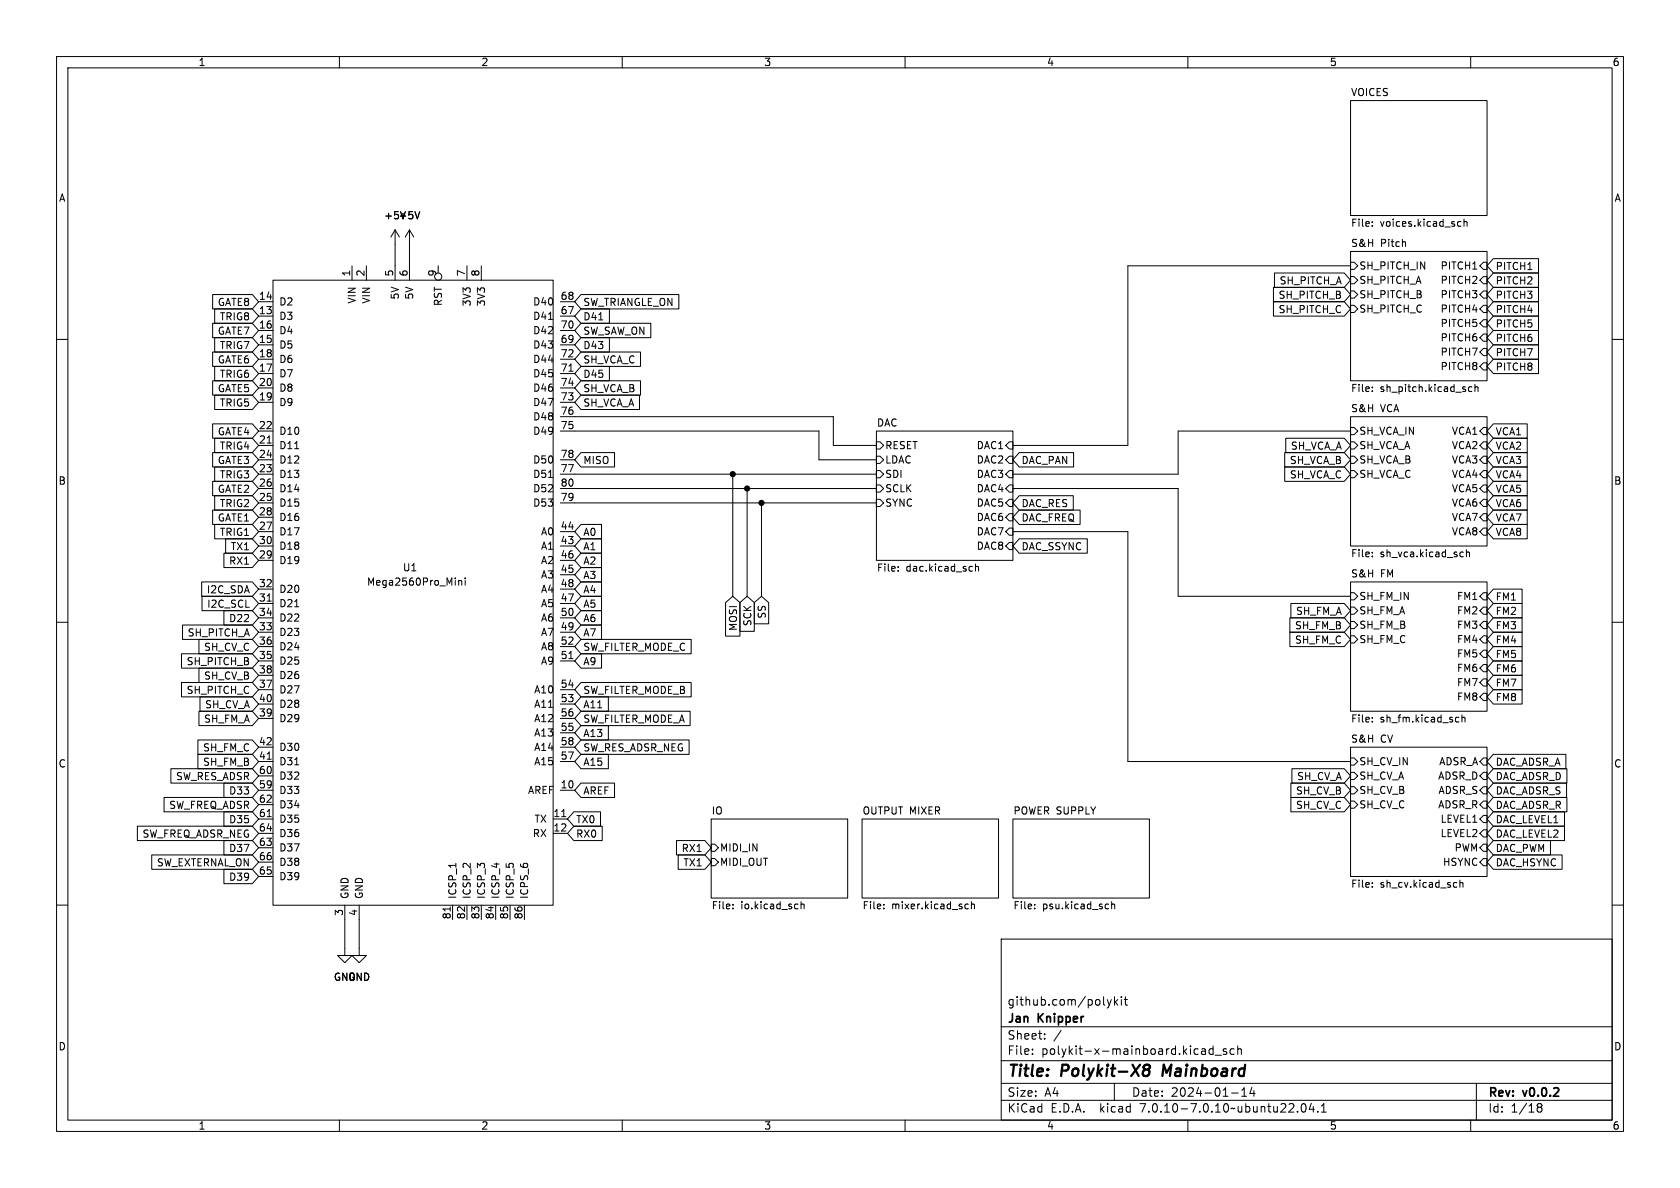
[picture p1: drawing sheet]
<svg xmlns="http://www.w3.org/2000/svg" width="297mm" height="210mm" viewBox="0 0 297 210" stroke-linecap="round" stroke-linejoin="round" font-family="sans-serif">
<g fill="none" stroke="#000" stroke-width=".18">
<path d="M10 10h277v190h-277zM12 12h273v186h-273zM60 10v2M110 10v2M160 10v2M210 10v2M238.8 17.8h24.1v20.3h-24.1zM260 10v2M74.2 37.4l-.4 1.3M242.6 39.2v.1M242.6 39.9v.1M257.8 39.9h.5"/>
<path d="M257.8 39.2h.5M258.8 39.3l.2-.1h.3l.1 .8M258.8 38.7v1.3M10 60h2M37.6 57.1h7l1.1 1.3-1.1 1.3h-7zM37.6 52.1h7l1.1 1.2-1.1 1.3h-7zM38 54.6h6.6l1.1 1.3-1.1 1.3h-6.6zM38 59.7h6.6l1.1 1.3-1.1 1.2h-6.6zM45.7 55.9h2.6M45.7 53.3h2.6M45.7 58.4h2.6M48.3 49.5h49.5v110.5h-49.5z"/>
<path d="M62.2 47v2.5M64.8 47v2.5M69.8 40.6l-.7 1.3M69.8 40.6v8.9M69.8 40.6l.8 1.3M72.4 40.6l-.8 1.3M72.4 40.6v8.9M72.4 40.6l.8 1.3M77.5 47v1.3M82.5 47v2.5M85.1 47v2.5M97 56.5h.7"/>
<path d="M99.1 55.9h2.5M99.1 53.3h2.5M99.1 58.4h2.5M102.7 54.6h5v2.6h-5l-1.1-1.3zM102.7 52.1h17.3v2.5h-17.3l-1.1-1.3zM102.7 57.1h12.4v2.6h-12.4l-1.1-1.3zM102.7 59.7h5v2.5h-5l-1.1-1.2zM105.9 56.6h.7M225.1 53.3h12.5l1.2 1.3-1.2 1.3h-12.5zM225.1 50.8h12.5l1.2 1.3-1.2 1.2h-12.5zM225.3 48.3h12.3l1.2 1.2-1.2 1.3h-12.3zM238.8 44.5h24.1v22.8h-24.1z"/>
<path d="M238.8 46.4h.6l.6 .6-.6 .6h-.6zM238.8 54h.6l.6 .6-.6 .6h-.6zM238.8 48.9h.6l.6 .6-.6 .7h-.6zM238.8 51.4h.6l.6 .7-.6 .6h-.6zM238.8 47h-39.4v31.7h-20.3M262.3 51.4h.6v1.3h-.6l-.7-.6zM262.3 54h.6v1.2h-.6l-.7-.6zM262.3 48.9h.6v1.3h-.6l-.7-.7zM262.3 46.4h.6v1.2h-.6l-.7-.6zM262.3 59.1h.6v1.2h-.6l-.7-.6zM262.3 56.5h.6v1.3h-.6l-.7-.6zM264 55.9h8v2.5h-8l-1.1-1.2z"/>
<path d="M264 53.3h8v2.6h-8l-1.1-1.3zM264 58.4h8v2.6h-8l-1.1-1.3zM264 48.3h8v2.5h-8l-1.1-1.3zM264 50.8h8v2.5h-8l-1.1-1.2zM264 45.7h8v2.6h-8l-1.1-1.3zM285 60h2M37.6 67.3h7l1.1 1.3-1.1 1.3h-7zM37.6 62.2h7l1.1 1.3-1.1 1.3h-7zM37.6 74.9h7l1.1 1.3-1.1 1.3h-7zM38 64.8h6.6l1.1 1.2-1.1 1.3h-6.6zM38 69.8h6.6l1.1 1.3-1.1 1.3h-6.6zM38 77.5h6.6l1.1 1.2-1.1 1.3h-6.6z"/>
<path d="M45.7 61h2.6M45.7 66h2.6M45.7 63.5h2.6M45.7 71.1h2.6M45.7 68.6h2.6M45.7 78.7h2.6M45.7 76.2h2.6M47.2 78.3h.8M52.1 79.3h.7M99.1 61h2.5M99.1 66h2.5M99.1 63.5h2.5"/>
<path d="M99.1 71.1h2.5M99.1 68.6h2.5M99.1 73.7h48.2v5h7.6M99.1 76.2h45.7v5.1h10.1M100.6 65.6h.7M102.7 67.3h10.5v2.6h-10.5l-1.1-1.3zM102.7 64.8h5v2.5h-5l-1.1-1.3zM102.7 62.2h10.5v2.6h-10.5l-1.1-1.3zM102.7 69.8h10.4v2.6h-10.4l-1.1-1.3zM154.9 76.2h24.2v22.9h-24.2zM154.9 78.1h.7l.6 .6-.6 .7h-.7zM177.8 78.7l.6-.6h.7v1.3h-.7z"/>
<path d="M227.3 77.5h10.3l1.2 1.2-1.2 1.3h-10.3zM238.8 73.7h24.1v22.8h-24.1zM238.8 75.6h.6l.6 .6-.6 .6h-.6zM238.8 78.1h.6l.6 .6-.6 .7h-.6zM238.8 76.2h-30.5v7.6h-29.2M242.6 68.4v.2M242.6 69.1v.1M260.2 68.4h-.4l-.2 .2 .1 .6h.5M260.8 68.5l.1-.1h.3l.1 .8M260.8 67.9v1.3M262.3 61.6h.6v1.3h-.6l-.7-.7zM262.3 64.1h.6v1.3h-.6l-.7-.6z"/>
<path d="M262.3 75.6h.6v1.2h-.6l-.7-.6zM262.3 78.1h.6v1.3h-.6l-.7-.7zM264 63.5h8v2.5h-8l-1.1-1.2zM264 61h8v2.5h-8l-1.1-1.3zM264 77.5h6v2.5h-6l-1.1-1.3zM264 74.9h6v2.6h-6l-1.1-1.3zM37.6 80h7l1.1 1.3-1.1 1.3h-7zM37.6 85.1h7l1.1 1.3-1.1 1.2h-7zM37.6 90.2h7l1.1 1.2-1.1 1.3h-7zM38 82.5h6.6l1.1 1.3-1.1 1.3h-6.6zM38 92.7h6.6l1.1 1.3-1.1 1.3h-6.6zM38 87.6h6.6l1.1 1.3-1.1 1.3h-6.6z"/>
<path d="M39.6 97.8h5l1.1 1.3-1.1 1.2h-5zM39.9 95.2h4.7l1.1 1.3-1.1 1.3h-4.7zM45.7 83.8h2.6M45.7 81.3h2.6M45.7 88.9h2.6M45.7 86.4h2.6M45.7 94h2.6M45.7 91.4h2.6M45.7 99.1h2.6M45.7 96.5h2.6M97 84.4h.7M99.1 83.8h55.8"/>
<path d="M99.1 81.3h2.5M99.1 88.9h55.8M99.1 86.4h55.8M99.1 94h2.5M99.1 99.1h2.5M99.1 96.5h2.5M102.7 97.8h3.6v2.5h-3.6l-1.1-1.2zM102.7 95.2h3.6v2.6h-3.6l-1.1-1.3zM102.7 92.7h3.6v2.6h-3.6l-1.1-1.3zM102.7 80h5.9v2.6h-5.9l-1.1-1.3zM129.5 83.8v21.6M132.1 86.4v19"/>
<path d="M134.6 88.9v16.5M154.9 85.7h.7l.6 .7-.6 .6h-.7zM154.9 88.3h.7l.6 .6-.6 .6h-.7zM154.9 80.6h.7l.6 .7-.6 .6h-.7zM154.9 83.2h.7l.6 .6-.6 .7h-.7zM172.5 99.7v1.3M177.8 86.4l.6-.7h.7v1.3h-.7zM177.8 91.4l.6-.6h.7v1.3h-.7zM178.4 88.3h.7v1.2h-.7l-.6-.6zM178.4 80.6h.7v1.3h-.7l-.6-.6zM178.4 83.2h.7v1.3h-.7l-.6-.7zM178.4 95.9h.7v1.3h-.7l-.6-.7z"/>
<path d="M178.4 93.3h.7v1.3h-.7l-.6-.6zM179.1 86.4h29.2v19h30.5M179.1 94h20.3v40.6h39.4M180.2 87.6h9.5v2.6h-9.5l-1.1-1.3zM180.2 95.2h12v2.6h-12l-1.1-1.3zM180.2 90.2h10.7v2.5h-10.7l-1.1-1.3zM180.2 80h9.6v2.6h-9.6l-1.1-1.3zM227.1 82.5h10.5l1.2 1.3-1.2 1.3h-10.5zM227.1 80h10.5l1.2 1.3-1.2 1.3h-10.5zM238.8 80.6h.6l.6 .7-.6 .6h-.6zM238.8 83.2h.6l.6 .6-.6 .7h-.6zM242.6 97.6v.2"/>
<path d="M242.6 98.3v.1M258.3 97.6h.4M258.7 98.4h-.4M259.2 97.7l.2-.1h.3l.1 .8M259.2 97.2v1.2M262.3 85.7h.6v1.3h-.6l-.7-.6zM262.3 88.3h.6v1.2h-.6l-.7-.6zM262.3 90.8h.6v1.3h-.6l-.7-.7zM262.3 80.6h.6v1.3h-.6l-.7-.6zM262.3 83.2h.6v1.3h-.6l-.7-.7zM262.3 93.3h.6v1.3h-.6l-.7-.6zM264 90.2h6v2.5h-6l-1.1-1.3z"/>
<path d="M264 92.7h6v2.6h-6l-1.1-1.3zM264 80h6v2.6h-6l-1.1-1.3zM264 85.1h6v2.5h-6l-1.1-1.2zM264 87.6h6v2.6h-6l-1.1-1.3zM264 82.5h6v2.6h-6l-1.1-1.3zM10 110h2M32.1 115.6h12.5l1.1 1.2-1.1 1.3h-12.5zM32.3 110.5h12.3l1.1 1.3-1.1 1.2h-12.3zM35.2 113h9.4l1.1 1.3-1.1 1.3h-9.4zM35.2 118.1h9.4l1.1 1.3-1.1 1.3h-9.4zM35.7 102.9h8.9l1.1 1.2-1.1 1.3h-8.9zM35.7 105.4h8.9l1.1 1.3-1.1 1.3h-8.9z"/>
<path d="M39.6 107.9h5l1.1 1.3-1.1 1.3h-5zM45.7 106.7h2.6M45.7 104.1h2.6M45.7 111.8h2.6M45.7 109.2h2.6M45.7 116.8h2.6M45.7 114.3h2.6M45.7 119.4h2.6M47.2 106.3h.8M52.1 107.3h.7M81.1 102.6v.8M81.1 102.7l.2-.1 .3 .1v.7"/>
<path d="M82.2 102.2v.1M82.2 102.6v.8M99.1 106.7h2.5M99.1 104.1h2.5M99.1 111.8h2.5M99.1 109.2h2.5M99.1 116.8h2.5M99.1 114.3h2.5M99.1 101.6h2.5M100.6 116.4h.7M102.7 113h19.5v2.6h-19.5l-1.1-1.3zM102.7 115.6h3.6v2.5h-3.6l-1.1-1.3z"/>
<path d="M102.7 102.9h3.6v2.5h-3.6l-1.1-1.3zM102.7 100.3h3.6v2.6h-3.6l-1.1-1.3zM102.7 105.4h3.6v2.6h-3.6l-1.1-1.3zM102.7 107.9h3.6v2.6h-3.6l-1.1-1.3zM102.7 110.5h3.6v2.5h-3.6l-1.1-1.2zM128.3 106.5l1.2-1.1 1.3 1.1v6h-2.5zM130.8 106.5l1.3-1.1 1.3 1.1v5.1h-2.6zM133.3 106.5l1.3-1.1 1.3 1.1v3.8h-2.6zM158.8 100.8v.2M158.8 100.2v.1M171.8 100.1l.1 .1M171.9 100.9l-.1 .1"/>
<path d="M172.5 100.2l.1-.1 .3 .1 .1 .8M228 111.8h9.6l1.2 1.2-1.2 1.3h-9.6zM228 109.2h9.6l1.2 1.3-1.2 1.3h-9.6zM228.2 106.7h9.4l1.2 1.3-1.2 1.2h-9.4zM238.8 102.9h24.1v22.8h-24.1zM238.8 104.8h.6l.6 .6-.6 .6h-.6zM238.8 109.9h.6l.6 .6-.6 .6h-.6zM238.8 107.3h.6l.6 .7-.6 .6h-.6zM238.8 112.4h.6l.6 .6-.6 .7h-.6zM262.3 114.9h.6v1.3h-.6l-.7-.6zM262.3 117.5h.6v1.2h-.6l-.7-.6zM262.3 104.8h.6v1.2h-.6l-.7-.6z"/>
<path d="M262.3 109.9h.6v1.2h-.6l-.7-.6zM262.3 107.3h.6v1.3h-.6l-.7-.6zM262.3 112.4h.6v1.3h-.6l-.7-.7zM264 111.8h5.1v2.5h-5.1l-1.1-1.3zM264 114.3h5.1v2.5h-5.1l-1.1-1.2zM264 116.8h5.1v2.6h-5.1l-1.1-1.3zM264 119.4h5.1v2.5h-5.1l-1.1-1.2zM264 104.1h5.1v2.6h-5.1l-1.1-1.3zM264 106.7h5.1v2.5h-5.1l-1.1-1.2zM264 109.2h5.1v2.6h-5.1l-1.1-1.3zM285 110h2M30.2 135.9h14.4l1.1 1.3-1.1 1.2h-14.4z"/>
<path d="M32.1 120.6h12.5l1.1 1.3-1.1 1.3h-12.5zM35 133.3h9.6l1.1 1.3-1.1 1.3h-9.6zM35 130.8h9.6l1.1 1.3-1.1 1.3h-9.6zM35.2 125.7h9.4l1.1 1.3-1.1 1.3h-9.4zM35.4 123.2h9.2l1.1 1.3-1.1 1.2h-9.2zM39.6 138.4h5l1.1 1.3-1.1 1.3h-5zM45.7 139.7h2.6M45.7 121.9h2.6M45.7 127h2.6M45.7 124.5h2.6M45.7 134.6h2.6M45.7 132.1h2.6"/>
<path d="M45.7 137.2h2.6M47.2 134.2h.8M52.1 135.2h.7M99.1 139.7h2.5M99.1 121.9h2.5M99.1 127h2.5M99.1 124.5h2.5M99.1 134.6h2.5M99.1 132.1h2.5M99.1 129.5h2.5M102.7 130.8h19.1v2.6h-19.1l-1.1-1.3zM102.7 138.4h5.9v2.6h-5.9l-1.1-1.3z"/>
<path d="M102.7 123.2h4.9v2.5h-4.9l-1.1-1.2zM102.7 120.6h19.5v2.6h-19.5l-1.1-1.3zM102.7 128.3h4.9v2.5h-4.9l-1.1-1.3zM102.7 125.7h19.3v2.6h-19.3l-1.1-1.3zM102.7 133.3h4.9v2.6h-4.9l-1.1-1.3zM228.2 138.4h9.4l1.2 1.3-1.2 1.3h-9.4zM228.4 135.9h9.2l1.2 1.3-1.2 1.2h-9.2zM238.8 132.1h24.1v22.8h-24.1zM238.8 134h.6l.6 .6-.6 .7h-.6zM238.8 139.1h.6l.6 .6-.6 .6h-.6zM238.8 136.5h.6l.6 .7-.6 .6h-.6zM242.6 127.5v.1"/>
<path d="M242.6 126.9v.1M257.5 126.8l.4 .1M257.9 127.6h-.4M258.5 126.9l.1-.1 .3 .1 .1 .7M258.5 126.4v1.2M262.3 122.6h.6v1.2h-.6l-.7-.6zM262.3 120h.6v1.3h-.6l-.7-.6zM262.3 134h.6v1.3h-.6l-.7-.7zM262.3 136.5h.6v1.3h-.6l-.7-.6zM262.3 139.1h.6v1.2h-.6l-.7-.6zM264 121.9h5.1v2.6h-5.1l-1.1-1.3zM264 133.3h12.8v2.6h-12.8l-1.1-1.3z"/>
<path d="M264 135.9h13v2.5h-13l-1.1-1.2zM264 138.4h12.9v2.6h-12.9l-1.1-1.3zM10 160h2M24.3 146h20.3l1.1 1.3-1.1 1.3h-20.3zM26.8 151.1h17.8l1.1 1.3-1.1 1.3h-17.8zM29 141h15.6l1.1 1.2-1.1 1.3h-15.6zM39.6 143.5h5l1.1 1.3-1.1 1.3h-5zM39.6 153.7h5l1.1 1.2-1.1 1.3h-5zM39.6 148.6h5l1.1 1.3-1.1 1.2h-5zM45.7 144.8h2.6M45.7 147.3h2.6M45.7 142.2h2.6"/>
<path d="M45.7 149.9h2.6M45.7 154.9h2.6M45.7 152.4h2.6M47.2 144.4h.8M80.6 152.6v.7M97.8 144.8h2.5M97.8 147.3h2.5M99.3 144.4h.7M101.4 146h5.1v2.6h-5.1l-1.1-1.3zM101.4 143.5h4.8v2.6h-4.8l-1.1-1.3zM119.6 148.6h5l1.1 1.3-1.1 1.2h-5zM119.9 151.1h4.7l1.1 1.3-1.1 1.3h-4.7z"/>
<path d="M125.7 144.8h24.2v14h-24.2zM125.7 149.2h.7l.6 .7-.6 .6h-.7zM125.7 151.8h.7l.6 .6-.6 .6h-.7zM129.6 159.9v.1M141.6 159.9l.2-.1 .3 .1 .1 .8M141.6 159.4v1.3M152.4 144.8h24.1v14h-24.1zM156.2 159.9v.1M170.7 159.9h.5M171.7 159.9l.2-.1 .3 .1 .1 .8M171.7 159.4v1.3M179.1 144.8h24.1v14h-24.1z"/>
<path d="M182.9 159.9v.1M196.5 159.9l.2-.1 .3 .1 .1 .8M196.5 159.4v1.3M228.2 141h9.4l1.2 1.2-1.2 1.3h-9.4zM238.8 141.6h.6l.6 .6-.6 .7h-.6zM242.6 156.7v.1M242.6 156.1v.1M257.4 156l.1 .1M257.5 156.8h-.1M258.1 155.6v1.2M258.1 156.1l.2-.1 .3 .1v.7M262.3 141.6h.6v1.3h-.6l-.7-.7z"/>
<path d="M262.3 146.7h.6v1.3h-.6l-.7-.7zM262.3 149.2h.6v1.3h-.6l-.7-.6zM262.3 151.8h.6v1.2h-.6l-.7-.6zM262.3 144.1h.6v1.3h-.6l-.7-.6zM264 143.5h12.6v2.6h-12.6l-1.1-1.3zM264 141h13v2.5h-13l-1.1-1.3zM264 148.6h10.1v2.5h-10.1l-1.1-1.2zM264 151.1h12.2v2.6h-12.2l-1.1-1.3zM264 146h12.6v2.6h-12.6l-1.1-1.3zM285 160h2M61 160v8.9h1.2l-1.2 1.3-1.3-1.3h1.3M63.5 160v8.9h1.3l-1.3 1.3-1.3-1.3h1.3"/>
<path d="M79.6 160.3v.7M80 160v2.6M82.5 160v2.6M85.1 160v2.6M87.6 160v2.6M90.2 160v2.6M92.7 160v2.6M129.6 160.5v.2M156.2 160.5v.2M170.7 160.6h.5M177 166h108v32h-108zM182.9 160.5v.2"/>
<path d="M195.7 176.7l.4 1M196.1 177.7l-.1 .4-.3 .1M196.5 176.7l-.4 1M197 176.2v1.5M197.2 177.1l.4 .6M197.6 176.7l-.6 .6M198.2 176.2v.1M198.2 176.7v1M198.7 176.7h.6M199 176.2v1.3l.3 .2M60 198v2M110 198v2"/>
<path d="M160 198v2M177 194.5h108M177 191.5h108M177 187.5h108M177 181.5h108M182.5 186.3v.1M182.5 185.5v.1M184.7 183.6v.1M184.7 182.8v.1M187.6 182.1l-1.3 2M197 191.5v3M210 198v2"/>
<path d="M212.6 185.4h.3l.2 .2v.8M213.1 186.3l-.5 .1M213.1 185.8h-.5M214.5 185.5l-.5-.1-.3 .3v.4l.2 .2h.6M214.5 184.9v1.5M214.8 186.5h1.2M216.8 185.5l-.3-.1-.3 .2 .1 .2 .5 .2v.3h-.6M217.7 193.2h1.2M218.2 185.5l-.5-.1-.2 .3v.4l.1 .2h.6M218.8 185.5l.2-.1 .4 .1 .1 .9M218.8 184.9v1.5M219.5 193.8h.9"/>
<path d="M219.5 192.7l.5-.4v1.5M221.3 192.2l-.3 1.1h.9M221.7 192.8v1M229.4 196.5v.1M230.2 195.2l.2-.1a.81 .81 0 0 1 .6 .6 .81 .81 0 0 1-.3 .8l-.2 .1a.81 .81 0 0 1-.3-1.4zM231.8 195l-.3 1.1h.9M232.2 195.6v1M233 196.5v.1M233.6 196.6h.9M233.6 195.5l.4-.4v1.5M260 198v2M261 191.5v6.5"/>
<path d="M271.7 195.4l.3-.3 .5 .1 .1 .3-.3 .2M271.7 195.5l.3 .2M272 195.7h.3M272 195.7l-.3 .3M272.3 195.7l.3 .3-.1 .5-.5 .1-.3-.3"/>
<circle cx="77.5" cy="48.9" r=".63"/>
</g>
<path d="M202.2 188.6a.64 .64 0 0 1 1-.2l.1 .3-.4 .4M202.2 188.9l.3 .2M202.5 189.1h.4M202.5 189.1l-.3 .2M202.9 189.1l.2 .1a.65 .65 0 0 1-.1 .8 .65 .65 0 0 1-.8 .1M205.7 188.2l-.2 2" fill="none" stroke="#000" stroke-width=".4"/>
<g fill="#000" stroke="#000" stroke-width=".18">
<circle cx="129.5" cy="83.8" r=".46"/>
<circle cx="132.1" cy="86.4" r=".46"/>
<circle cx="134.6" cy="88.9" r=".46"/>
</g>
<g font-size="2.8">
<text x="178" y="190.9">Title:</text>
<text x="187.7" y="190.9">Polykit-X8</text>
<text x="206.4" y="190.9">Mainboard</text>
</g>
<g font-size="2.1">
<text x="178" y="178">github.com/polykit</text>
<text x="178" y="184">Sheet:</text>
<text x="178" y="181.2">Jan</text>
<text x="183.6" y="181.2">Knipper</text>
<text x="178" y="186.7">File:</text>
<text x="184.1" y="186.7">polykit-x-mainboard.kicad_sch</text>
<text x="178" y="196.9">KiCad</text>
<text x="178" y="194.1">Size:</text>
<text x="184.7" y="194.1">A4</text>
<text x="185.7" y="196.9">E.D.A.</text>
<text x="194.6" y="196.9">kicad</text>
<text x="200" y="194.1">Date:</text>
<text x="201.8" y="196.9">7.0.10-7.0.10~ubuntu22.04.1</text>
<text x="207" y="194.1">2024-01-14</text>
<text x="263" y="194.3">Rev:</text>
<text x="263" y="196.9">Id:</text>
<text x="267.1" y="196.9">1/18</text>
<text x="269.4" y="194.3">v0.0.2</text>
</g>
<g font-size="1.8">
<text x="35" y="11.9">1</text>
<text x="85" y="11.9">2</text>
<text x="135" y="11.9">3</text>
<text x="185" y="11.9">4</text>
<text x="235" y="11.9">5</text>
<text x="285" y="11.9">6</text>
<text x="238.8" y="17.1">VOICES</text>
<text x="10.3" y="35.9">A</text>
<text x="285.3" y="35.9">A</text>
<text x="67.8" y="39">+5V+5V</text>
<text x="238.8" y="40.4">File:</text>
<text x="244" y="40.4">voices.kicad_sch</text>
<text x="238.8" y="43.7">S&amp;H</text>
<text x="240.2" y="47.9">SH_PITCH_IN</text>
<text x="244" y="43.7">Pitch</text>
<text x="254.6" y="47.9">PITCH1</text>
<text x="264.3" y="47.9">PITCH1</text>
<text x="45.7" y="53.1">14</text>
<text x="62" y="49" transform="rotate(-90 62 49)">1</text>
<text x="63.1" y="53.8" transform="rotate(-90 63.1 53.8)">VIN</text>
<text x="64.5" y="49" transform="rotate(-90 64.5 49)">2</text>
<text x="65.6" y="53.8" transform="rotate(-90 65.6 53.8)">VIN</text>
<text x="69.6" y="49" transform="rotate(-90 69.6 49)">5</text>
<text x="70.7" y="53" transform="rotate(-90 70.7 53)">5V</text>
<text x="72.1" y="49" transform="rotate(-90 72.1 49)">6</text>
<text x="73.3" y="53" transform="rotate(-90 73.3 53)">5V</text>
<text x="77.2" y="49" transform="rotate(-90 77.2 49)">9</text>
<text x="82.3" y="49" transform="rotate(-90 82.3 49)">7</text>
<text x="84.8" y="49" transform="rotate(-90 84.8 49)">8</text>
<text x="99" y="53.1">68</text>
<text x="225.9" y="53">SH_PITCH_B</text>
<text x="226.1" y="50.5">SH_PITCH_A</text>
<text x="240.2" y="50.4">SH_PITCH_A</text>
<text x="240.2" y="52.9">SH_PITCH_B</text>
<text x="254.6" y="52.9">PITCH3</text>
<text x="254.6" y="50.4">PITCH2</text>
<text x="264.3" y="50.5">PITCH2</text>
<text x="264.3" y="53">PITCH3</text>
<text x="38.4" y="59.4">GATE7</text>
<text x="38.4" y="54.3">GATE8</text>
<text x="38.8" y="56.8">TRIG8</text>
<text x="45.7" y="55.6">13</text>
<text x="45.7" y="58.2">16</text>
<text x="49.3" y="56.7">D3</text>
<text x="49.3" y="54.2">D2</text>
<text x="49.3" y="59.3">D4</text>
<text x="78.3" y="54.2" transform="rotate(-90 78.3 54.2)">RST</text>
<text x="83.4" y="54.3" transform="rotate(-90 83.4 54.3)">3V3</text>
<text x="86" y="54.3" transform="rotate(-90 86 54.3)">3V3</text>
<text x="94.2" y="56.7">D41</text>
<text x="94.2" y="54.2">D40</text>
<text x="94.2" y="59.3">D42</text>
<text x="99" y="55.6">67</text>
<text x="99" y="58.2">70</text>
<text x="103" y="56.8">D41</text>
<text x="103" y="54.3">SW_TRIANGLE_ON</text>
<text x="103" y="59.4">SW_SAW_ON</text>
<text x="225.9" y="55.6">SH_PITCH_C</text>
<text x="240.2" y="55.5">SH_PITCH_C</text>
<text x="254.6" y="55.5">PITCH4</text>
<text x="254.6" y="58">PITCH5</text>
<text x="264.3" y="58.1">PITCH5</text>
<text x="264.3" y="55.6">PITCH4</text>
<text x="38.4" y="64.5">GATE6</text>
<text x="38.8" y="61.9">TRIG7</text>
<text x="45.7" y="60.7">15</text>
<text x="45.7" y="65.8">17</text>
<text x="45.7" y="63.2">18</text>
<text x="49.3" y="61.8">D5</text>
<text x="49.3" y="64.4">D6</text>
<text x="94.2" y="61.8">D43</text>
<text x="94.2" y="64.4">D44</text>
<text x="99" y="60.7">69</text>
<text x="99" y="65.8">71</text>
<text x="99" y="63.2">72</text>
<text x="103" y="61.9">D43</text>
<text x="103" y="64.5">SH_VCA_C</text>
<text x="254.6" y="63.1">PITCH7</text>
<text x="254.6" y="65.6">PITCH8</text>
<text x="254.6" y="60.6">PITCH6</text>
<text x="264.3" y="65.7">PITCH8</text>
<text x="264.3" y="60.6">PITCH6</text>
<text x="264.3" y="63.2">PITCH7</text>
<text x="38.4" y="69.5">GATE5</text>
<text x="38.8" y="67">TRIG6</text>
<text x="45.7" y="70.9">19</text>
<text x="45.7" y="68.3">20</text>
<text x="49.3" y="66.9">D7</text>
<text x="49.3" y="72">D9</text>
<text x="49.3" y="69.4">D8</text>
<text x="94.2" y="66.9">D45</text>
<text x="94.2" y="72">D47</text>
<text x="94.2" y="69.4">D46</text>
<text x="99" y="70.9">73</text>
<text x="99" y="68.3">74</text>
<text x="103" y="69.5">SH_VCA_B</text>
<text x="103" y="67">D45</text>
<text x="238.8" y="69.6">File:</text>
<text x="244" y="69.6">sh_pitch.kicad_sch</text>
<text x="38.4" y="77.2">GATE4</text>
<text x="38.8" y="72.1">TRIG5</text>
<text x="45.7" y="75.9">22</text>
<text x="49.3" y="77.1">D10</text>
<text x="94.2" y="77.1">D49</text>
<text x="94.2" y="74.5">D48</text>
<text x="99" y="75.9">75</text>
<text x="99" y="73.4">76</text>
<text x="103" y="72.1">SH_VCA_A</text>
<text x="154.9" y="75.5">DAC</text>
<text x="238.8" y="72.9">S&amp;H</text>
<text x="240.2" y="77.1">SH_VCA_IN</text>
<text x="244" y="72.9">VCA</text>
<text x="256.6" y="77.1">VCA1</text>
<text x="264.3" y="77.2">VCA1</text>
<text x="38.4" y="82.2">GATE3</text>
<text x="38.8" y="79.7">TRIG4</text>
<text x="45.7" y="78.5">21</text>
<text x="45.7" y="83.6">23</text>
<text x="45.7" y="81">24</text>
<text x="49.3" y="79.6">D11</text>
<text x="49.3" y="82.1">D12</text>
<text x="94.2" y="82.1">D50</text>
<text x="99" y="83.6">77</text>
<text x="99" y="81">78</text>
<text x="103" y="82.2">MISO</text>
<text x="156.4" y="82.1">LDAC</text>
<text x="156.4" y="79.6">RESET</text>
<text x="172.6" y="79.6">DAC1</text>
<text x="172.6" y="82.1">DAC2</text>
<text x="180.5" y="82.2">DAC_PAN</text>
<text x="227.9" y="82.2">SH_VCA_B</text>
<text x="228.1" y="79.7">SH_VCA_A</text>
<text x="240.2" y="82.1">SH_VCA_B</text>
<text x="240.2" y="79.6">SH_VCA_A</text>
<text x="256.6" y="82.1">VCA3</text>
<text x="256.6" y="79.6">VCA2</text>
<text x="264.3" y="82.2">VCA3</text>
<text x="264.3" y="79.7">VCA2</text>
<text x="10.3" y="85.9">B</text>
<text x="38.4" y="87.3">GATE2</text>
<text x="38.8" y="84.8">TRIG3</text>
<text x="38.8" y="89.9">TRIG2</text>
<text x="45.7" y="88.6">25</text>
<text x="45.7" y="86.1">26</text>
<text x="49.3" y="84.7">D13</text>
<text x="49.3" y="89.8">D15</text>
<text x="49.3" y="87.2">D14</text>
<text x="94.2" y="84.7">D51</text>
<text x="94.2" y="89.8">D53</text>
<text x="94.2" y="87.2">D52</text>
<text x="99" y="88.6">79</text>
<text x="99" y="86.1">80</text>
<text x="156.4" y="87.2">SCLK</text>
<text x="156.4" y="89.8">SYNC</text>
<text x="156.4" y="84.7">SDI</text>
<text x="172.6" y="87.2">DAC4</text>
<text x="172.6" y="89.8">DAC5</text>
<text x="172.6" y="84.7">DAC3</text>
<text x="180.5" y="89.9">DAC_RES</text>
<text x="227.9" y="84.8">SH_VCA_C</text>
<text x="240.2" y="84.7">SH_VCA_C</text>
<text x="256.6" y="87.2">VCA5</text>
<text x="256.6" y="89.8">VCA6</text>
<text x="256.6" y="84.7">VCA4</text>
<text x="264.3" y="87.3">VCA5</text>
<text x="264.3" y="89.9">VCA6</text>
<text x="264.3" y="84.8">VCA4</text>
<text x="285.3" y="85.9">B</text>
<text x="38.4" y="92.4">GATE1</text>
<text x="38.8" y="94.9">TRIG1</text>
<text x="45.7" y="93.7">27</text>
<text x="45.7" y="91.2">28</text>
<text x="49.3" y="94.8">D17</text>
<text x="49.3" y="92.3">D16</text>
<text x="95.5" y="94.8">A0</text>
<text x="99" y="93.7">44</text>
<text x="103" y="94.9">A0</text>
<text x="172.6" y="92.3">DAC6</text>
<text x="172.6" y="94.8">DAC7</text>
<text x="180.5" y="92.4">DAC_FREQ</text>
<text x="256.6" y="92.3">VCA7</text>
<text x="256.6" y="94.8">VCA8</text>
<text x="264.3" y="92.4">VCA7</text>
<text x="264.3" y="94.9">VCA8</text>
<text x="40.4" y="100">RX1</text>
<text x="40.7" y="97.5">TX1</text>
<text x="45.7" y="98.8">29</text>
<text x="45.7" y="96.3">30</text>
<text x="49.3" y="99.9">D19</text>
<text x="49.3" y="97.4">D18</text>
<text x="71.1" y="101.2">U1</text>
<text x="95.5" y="97.4">A1</text>
<text x="95.5" y="99.9">A2</text>
<text x="99" y="96.3">43</text>
<text x="99" y="101.3">45</text>
<text x="99" y="98.8">46</text>
<text x="103" y="100">A2</text>
<text x="103" y="97.5">A1</text>
<text x="154.9" y="101.4">File:</text>
<text x="160.2" y="101.4">dac.kicad_sch</text>
<text x="172.6" y="97.4">DAC8</text>
<text x="180.5" y="97.5">DAC_SSYNC</text>
<text x="238.8" y="98.8">File:</text>
<text x="244" y="98.8">sh_vca.kicad_sch</text>
<text x="36.5" y="105.1">I2C_SDA</text>
<text x="36.5" y="107.6">I2C_SCL</text>
<text x="45.7" y="106.4">31</text>
<text x="45.7" y="103.9">32</text>
<text x="49.3" y="107.5">D21</text>
<text x="49.3" y="105">D20</text>
<text x="64.8" y="103.7">Mega2560Pro_Mini</text>
<text x="95.5" y="102.5">A3</text>
<text x="95.5" y="107.5">A5</text>
<text x="95.5" y="105">A4</text>
<text x="99" y="106.4">47</text>
<text x="99" y="103.9">48</text>
<text x="103" y="105.1">A4</text>
<text x="103" y="102.6">A3</text>
<text x="103" y="107.6">A5</text>
<text x="238.8" y="102.2">S&amp;H</text>
<text x="240.2" y="106.3">SH_FM_IN</text>
<text x="244" y="102.2">FM</text>
<text x="257.5" y="106.3">FM1</text>
<text x="264.3" y="106.4">FM1</text>
<text x="33.1" y="112.7">SH_PITCH_A</text>
<text x="40.4" y="110.2">D22</text>
<text x="45.7" y="111.5">33</text>
<text x="45.7" y="109">34</text>
<text x="49.3" y="112.6">D23</text>
<text x="49.3" y="110.1">D22</text>
<text x="95.5" y="112.6">A7</text>
<text x="95.5" y="110.1">A6</text>
<text x="99" y="111.5">49</text>
<text x="99" y="109">50</text>
<text x="103" y="110.2">A6</text>
<text x="103" y="112.7">A7</text>
<text x="130.5" y="111.6" transform="rotate(-90 130.5 111.6)">MOSI</text>
<text x="133" y="110.8" transform="rotate(-90 133 110.8)">SCK</text>
<text x="135.6" y="109.5" transform="rotate(-90 135.6 109.5)">SS</text>
<text x="228.8" y="114">SH_FM_C</text>
<text x="228.8" y="111.4">SH_FM_B</text>
<text x="229" y="108.9">SH_FM_A</text>
<text x="240.2" y="111.4">SH_FM_B</text>
<text x="240.2" y="108.8">SH_FM_A</text>
<text x="240.2" y="113.9">SH_FM_C</text>
<text x="257.5" y="111.4">FM3</text>
<text x="257.5" y="108.8">FM2</text>
<text x="257.5" y="113.9">FM4</text>
<text x="264.3" y="114">FM4</text>
<text x="264.3" y="108.9">FM2</text>
<text x="264.3" y="111.4">FM3</text>
<text x="32.9" y="117.8">SH_PITCH_B</text>
<text x="36" y="115.3">SH_CV_C</text>
<text x="45.7" y="116.6">35</text>
<text x="45.7" y="114">36</text>
<text x="45.7" y="119.1">38</text>
<text x="49.3" y="117.7">D25</text>
<text x="49.3" y="115.2">D24</text>
<text x="95.5" y="117.7">A9</text>
<text x="95.5" y="115.2">A8</text>
<text x="99" y="116.6">51</text>
<text x="99" y="114">52</text>
<text x="103" y="115.3">SW_FILTER_MODE_C</text>
<text x="103" y="117.8">A9</text>
<text x="257.5" y="116.4">FM5</text>
<text x="257.5" y="119">FM6</text>
<text x="264.3" y="116.5">FM5</text>
<text x="264.3" y="119.1">FM6</text>
<text x="32.9" y="122.9">SH_PITCH_C</text>
<text x="36" y="120.3">SH_CV_B</text>
<text x="36.2" y="125.4">SH_CV_A</text>
<text x="45.7" y="121.7">37</text>
<text x="45.7" y="124.2">40</text>
<text x="49.3" y="122.8">D27</text>
<text x="49.3" y="120.2">D26</text>
<text x="49.3" y="125.3">D28</text>
<text x="94.3" y="125.3">A11</text>
<text x="94.3" y="122.8">A10</text>
<text x="99" y="124.2">53</text>
<text x="99" y="121.7">54</text>
<text x="103" y="125.4">A11</text>
<text x="103" y="122.9">SW_FILTER_MODE_B</text>
<text x="257.5" y="124.1">FM8</text>
<text x="257.5" y="121.5">FM7</text>
<text x="264.3" y="121.6">FM7</text>
<text x="264.3" y="124.1">FM8</text>
<text x="36" y="128">SH_FM_A</text>
<text x="45.7" y="126.7">39</text>
<text x="45.7" y="131.8">42</text>
<text x="49.3" y="127.9">D29</text>
<text x="94.3" y="130.4">A13</text>
<text x="94.3" y="127.9">A12</text>
<text x="99" y="129.3">55</text>
<text x="99" y="126.7">56</text>
<text x="99" y="131.8">58</text>
<text x="103" y="130.5">A13</text>
<text x="103" y="128">SW_FILTER_MODE_A</text>
<text x="238.8" y="128">File:</text>
<text x="238.8" y="131.4">S&amp;H</text>
<text x="244" y="128">sh_fm.kicad_sch</text>
<text x="244" y="131.4">CV</text>
<text x="10.3" y="135.9">C</text>
<text x="35.8" y="135.6">SH_FM_B</text>
<text x="35.8" y="133">SH_FM_C</text>
<text x="45.7" y="134.4">41</text>
<text x="45.7" y="136.9">60</text>
<text x="49.3" y="135.5">D31</text>
<text x="49.3" y="132.9">D30</text>
<text x="94.3" y="135.5">A15</text>
<text x="94.3" y="132.9">A14</text>
<text x="99" y="134.4">57</text>
<text x="103" y="133">SW_RES_ADSR_NEG</text>
<text x="103" y="135.6">A15</text>
<text x="240.2" y="135.5">SH_CV_IN</text>
<text x="254.3" y="135.5">ADSR_A</text>
<text x="264.3" y="135.6">DAC_ADSR_A</text>
<text x="285.3" y="135.9">C</text>
<text x="29.8" y="143.2">SW_FREQ_ADSR</text>
<text x="31" y="138.1">SW_RES_ADSR</text>
<text x="40.4" y="140.7">D33</text>
<text x="45.7" y="139.4">59</text>
<text x="45.7" y="142">62</text>
<text x="49.3" y="140.6">D33</text>
<text x="49.3" y="138">D32</text>
<text x="49.3" y="143.1">D34</text>
<text x="93.2" y="140.6">AREF</text>
<text x="99" y="139.4">10</text>
<text x="103" y="140.7">AREF</text>
<text x="229" y="143.2">SH_CV_C</text>
<text x="229" y="140.7">SH_CV_B</text>
<text x="229.2" y="138.1">SH_CV_A</text>
<text x="240.2" y="140.6">SH_CV_B</text>
<text x="240.2" y="143.1">SH_CV_C</text>
<text x="240.2" y="138">SH_CV_A</text>
<text x="254.1" y="138">ADSR_D</text>
<text x="254.1" y="143.1">ADSR_R</text>
<text x="254.2" y="140.6">ADSR_S</text>
<text x="264.3" y="138.1">DAC_ADSR_D</text>
<text x="264.3" y="140.7">DAC_ADSR_S</text>
<text x="264.3" y="143.2">DAC_ADSR_R</text>
<text x="25.1" y="148.3">SW_FREQ_ADSR_NEG</text>
<text x="40.4" y="145.7">D35</text>
<text x="45.7" y="144.5">61</text>
<text x="45.7" y="149.6">63</text>
<text x="45.7" y="147.1">64</text>
<text x="49.3" y="145.6">D35</text>
<text x="49.3" y="148.2">D36</text>
<text x="94.1" y="148.2">RX</text>
<text x="94.4" y="145.6">TX</text>
<text x="97.7" y="144.5">11</text>
<text x="97.7" y="147.1">12</text>
<text x="101.8" y="148.3">RX0</text>
<text x="101.8" y="145.7">TX0</text>
<text x="125.7" y="144.1">IO</text>
<text x="152.4" y="144.1">OUTPUT MIXER</text>
<text x="179.1" y="144.1">POWER SUPPLY</text>
<text x="254.6" y="148.2">LEVEL2</text>
<text x="254.6" y="145.6">LEVEL1</text>
<text x="264.3" y="145.7">DAC_LEVEL1</text>
<text x="264.3" y="148.3">DAC_LEVEL2</text>
<text x="27.6" y="153.4">SW_EXTERNAL_ON</text>
<text x="40.4" y="155.9">D39</text>
<text x="40.4" y="150.8">D37</text>
<text x="45.7" y="154.7">65</text>
<text x="45.7" y="152.1">66</text>
<text x="49.3" y="150.7">D37</text>
<text x="49.3" y="155.8">D39</text>
<text x="49.3" y="153.3">D38</text>
<text x="120.4" y="150.8">RX1</text>
<text x="120.7" y="153.4">TX1</text>
<text x="127.2" y="150.7">MIDI_IN</text>
<text x="127.2" y="153.3">MIDI_OUT</text>
<text x="255" y="153.3">HSYNC</text>
<text x="257.1" y="150.7">PWM</text>
<text x="264.3" y="150.8">DAC_PWM</text>
<text x="264.3" y="153.4">DAC_HSYNC</text>
<text x="60.7" y="162" transform="rotate(-90 60.7 162)">3</text>
<text x="61.8" y="159" transform="rotate(-90 61.8 159)">GND</text>
<text x="63.2" y="162" transform="rotate(-90 63.2 162)">4</text>
<text x="64.4" y="159" transform="rotate(-90 64.4 159)">GND</text>
<text x="80.9" y="159" transform="rotate(-90 80.9 159)">ICSP_1</text>
<text x="83.4" y="159" transform="rotate(-90 83.4 159)">ICSP_2</text>
<text x="86" y="159" transform="rotate(-90 86 159)">ICSP_3</text>
<text x="88.5" y="159" transform="rotate(-90 88.5 159)">ICSP_4</text>
<text x="91" y="159" transform="rotate(-90 91 159)">ICSP_5</text>
<text x="93.6" y="159" transform="rotate(-90 93.6 159)">ICPS_6</text>
<text x="125.7" y="161.1">File:</text>
<text x="131" y="161.1">io.kicad_sch</text>
<text x="152.4" y="161.1">File:</text>
<text x="157.6" y="161.1">mixer.kicad_sch</text>
<text x="179.1" y="161.1">File:</text>
<text x="184.3" y="161.1">psu.kicad_sch</text>
<text x="238.8" y="157.3">File:</text>
<text x="244" y="157.3">sh_cv.kicad_sch</text>
<text x="79.8" y="162.6" transform="rotate(-90 79.8 162.6)">81</text>
<text x="82.3" y="162.6" transform="rotate(-90 82.3 162.6)">82</text>
<text x="84.8" y="162.6" transform="rotate(-90 84.8 162.6)">83</text>
<text x="87.4" y="162.6" transform="rotate(-90 87.4 162.6)">84</text>
<text x="89.9" y="162.6" transform="rotate(-90 89.9 162.6)">85</text>
<text x="92.5" y="162.6" transform="rotate(-90 92.5 162.6)">86</text>
<text x="58.9" y="173.6">GND</text>
<text x="61.5" y="173.6">GND</text>
<text x="10.3" y="185.9">D</text>
<text x="285.3" y="185.9">D</text>
<text x="35" y="199.9">1</text>
<text x="85" y="199.9">2</text>
<text x="135" y="199.9">3</text>
<text x="185" y="199.9">4</text>
<text x="235" y="199.9">5</text>
<text x="285" y="199.9">6</text>
</g>
</svg>
